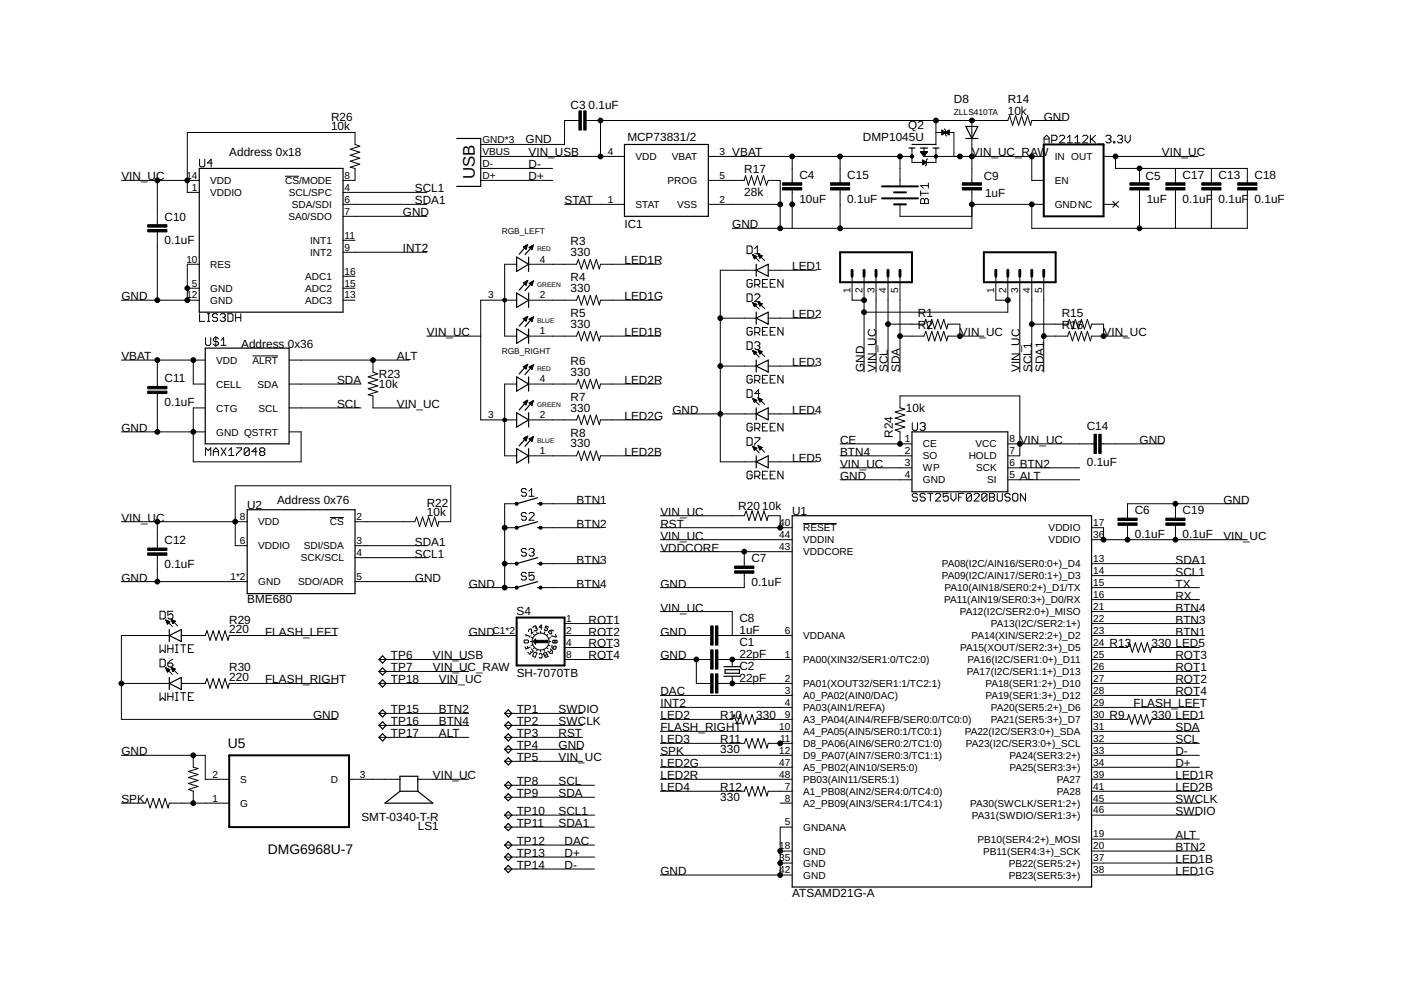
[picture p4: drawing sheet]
<svg xmlns="http://www.w3.org/2000/svg" width="297mm" height="210mm" viewBox="0 0 297 210" stroke-linecap="round" stroke-linejoin="round" font-family="sans-serif">
<g fill="none" stroke="#000" stroke-width=".21">
<path d="M25.7 38.2h16.5M33.4 38.2v9.4M42.3 33.8v1.3l.3 .3h.5l.3-.3v-1.3M45 34.6h-1l.8-.8v1.6M60.4 37.4h3M72.7 38.2h2.6v-2.5l-1-.2 2-.7-2-.6 2-.7-2-.6 2-.6-2-.7 2-.6-1-.4v-2.5h-35.6v12.7h2.5M101.9 33.2h30.5M101.9 38.2h15.3M101.9 35.7h15.3M122.7 25.5h-3v5.1h-17.8M124.3 25.5h89.4l.4-1 .6 2.1 .6-2.1 .7 2.1 .6-2.1 .6 2.1 .7-2.1 .6 2.1 .3-1.1h6.3M127.3 25.5v7.7"/>
<path d="M150.2 33.2h43.2M150.2 38.2h7.6l.3-1 .6 2.1 .6-2.1 .7 2.1 .6-2.1 .6 2.1 .7-2.1 .6 2.1 .4-1.1h2.5v10.2M168 33.2v5.6M178.1 33.2v5.6M190.8 33.2v6.1M193.4 31.4v3h5v-3M195.1 32.2h1.6l-.8 1zM195.2 32.3h1.4M195.3 32.4h1.1M195.4 32.5h1M195.5 32.7h.8M195.6 32.8h.6"/>
<path d="M195.6 33.9l.8 .5-.8 .5zM195.6 34.8h.2M195.6 34.7h.4M195.6 34.6h.6M195.6 34.4h.7M195.6 34.2h.5M195.6 34.1h.3M195.6 34h.1M195.7 32.9h.4M195.8 33h.2M195.9 33.1h.1M195.9 31.4v1.8"/>
<path d="M195.9 33.2h25.4M196.7 33.7l-.3 .2v1l-.2 .3M196.8 38.8v1.1M196.8 39.3h-1.6l.5 .6M198.4 25.5v5.1M198.4 28.1h3.8v5.1M199.7 27.6l1.5 1v-1l-1.5 1zM199.7 28.6h.1M199.7 28.4h.2M199.7 28.3h.4M199.7 28.2h.6M199.7 28h.6"/>
<path d="M199.7 27.8h.4M199.7 27.7h.2M199.7 27.6h.1M200.2 27.3l.3 .3v1l.2 .3M200.6 28.2h.6M200.7 28h.5M200.8 28.3h.4M200.9 27.8h.3M201 28.4h.2M201 27.7h.2M201.2 28.6h.1M201.2 27.6h.1"/>
<path d="M206.1 25.5v13.3M218.8 33.2v5h2.5M221.4 30.3v-1.1l.5-.5 .5 .5v1.1M221.4 29.5h1M223 29.8h.8l.3-.3v-.6l-.3-.2h-.8v1.6M224.6 28.9l.3-.2h.5l.3 .2v.3l-1.1 1.1h1.1M226.3 30.3h1.1M226.3 29.2l.5-.5v1.6M227.9 30.3h1.1M227.9 29.2l.6-.5v1.6M229.6 28.9l.2-.2h.6l.2 .2v.3l-1 1.1h1M231.2 28.7v1.6"/>
<path d="M231.5 29.5l.8 .8M232.3 28.7l-1.1 1.1M232.8 30.6h1.1M234 33.2h20M234.5 28.9l.2-.2h.6l.2 .2v.3l-.2 .3M235 29.5h.3M235.3 29.5l.2 .3v.2l-.2 .3h-.6l-.2-.3M236.1 30h.3v.3h-.3zM236.5 33.2v2.5h28v3.1M236.9 28.9l.3-.2h.5l.3 .2v.3l-.3 .3M237.4 29.5h.3M237.7 29.5l.3 .3v.2l-.3 .3h-.5l-.3-.3"/>
<path d="M238.5 28.7v1.1l.6 .5 .5-.5v-1.1M241.6 35.7v3.1M249.2 35.7v3.1M256.8 35.7v3.1M33.4 49.2v14.4M42.2 56h-2.5v7.6M72.7 43.3h17.8M72.7 40.8h17.8M72.7 50.9h2.6M72.7 58.6h2.6M72.7 53.5h17.8M72.7 45.9h17.8"/>
<path d="M109.5 56h-2.5v15.3h2.5M112.1 56h10.1l.4-1 .7 2 .6-2 .6 2 .7-2 .6 2 .6-2 .7 2 .2-1h12.7M119.7 43.3h12.7M150.2 43.3h15.2M158.4 52.2h.8l.3 .2v1.1l-.3 .3h-.8zM159.5 59.5l-.3-.2h-.6l-.2 .2v1.1l.2 .3h.6l.3-.3v-.5h-.6M159.6 54l1.4 1.4M159.6 54h.1M159.6 54l.9 .4M159.6 54l.4 .9M159.6 54.1h.3M159.7 54.3h.5"/>
<path d="M159.7 54.4h.8M159.8 54.5h.5M159.9 54.6h.3M159.9 54.7h.2M159.9 54.9h.1M160 53.8h1.1M160 52.7l.6-.5v1.6M160.3 57.3h-7.6v40.6h7.6M160.5 54.4l-.5 .5M160.7 53.9l1.4 1.4M160.7 53.9l.9 .4M160.7 53.9l.4 .9"/>
<path d="M160.7 53.9h.1M160.8 54h.3M160.8 54.1h.5M160.9 54.3h.7M160.9 54.4h.6M161 54.5h.4M161 54.6h.2M161.1 54.7h.1M161.6 54.3l-.5 .5M162.7 59.3h-1.1v1.6h1.1M162.9 57.3h10.1M164.4 59.3h-1.1v1.6h1.1"/>
<path d="M166 59.3v1.6l-1.1-1.6v1.6M168 40.3v8.1M178.1 40.3v8.1M180.7 58.6v5h2.5M183.2 58.6v20.3M185.7 58.6v20.3M188.3 58.6v20.3M190.8 43.3v2.6h15.3M190.8 58.6v20.3M195.2 42.4l.3-.3h.2l.3 .3 .3-.3h.3l.2 .3v.8h-1.6zM195.2 40.4v1.1M195.2 41h1.6"/>
<path d="M196 42.4v.8M206.1 40.3v8.1h-50.8M206.1 43.3h15.2M211.1 58.6v5h2.6M213.7 58.6v7.6h-30.5M216.2 58.6v20.3M218.8 58.6v20.3M221.3 58.6v20.3M234 43.3h2.5M235.9 42.7l1.2 1.2M237.1 42.7l-1.2 1.2M241.6 40.3v8.1"/>
<path d="M249.2 40.3v8.1M256.8 40.3v8.1M264.5 40.3v8.1h-45.7v-5.1M25.7 63.6h16.5M25.7 76.3h17.8M33.4 76.3v5.6M39.7 61.1h2.5M41 76.3v5.1h2.5M42.3 66.5v1.6h1.1M43.6 71.6v1.3l.3 .3h.5l.3-.3v-1.3M44 68.1h.5M44 66.5h.5"/>
<path d="M44.2 66.5v1.6M45.8 71.3v2.2M46.1 66.8l-.2-.3h-.6l-.3 .3v.3l.3 .2h.6l.2 .3v.3l-.2 .2h-.6l-.3-.2M46.3 71.9l-.3-.3h-.5l-.3 .3v.2l.3 .3h.5l.3 .3v.2l-.3 .3h-.5l-.3-.3M46.7 66.8l.2-.3h.6l.3 .3v.3l-.3 .2M46.9 73.2h1M46.9 72.1l.5-.5v1.6M47.2 67.3h.3M47.5 67.3l.3 .3v.3l-.3 .2h-.6l-.2-.2M48.3 66.5h.8l.3 .3v1.1l-.3 .2h-.8zM50 67.3h1.1M50 66.5v1.6"/>
<path d="M51.1 66.5v1.6M53.5 75.5h5.4M61.3 76.3h25.4M72.7 63.6h2.6M72.7 61.1h2.6M79.1 76.3v2.6l1 .4-2 .6 2 .6-2 .7 2 .6-2 .6 2 .7-2 .6 1 .2v2.6h7.6M90.5 71.3h11.4M109.5 63.6h-7.6v25.4h7.6M112.1 71.3h10.1l.4-1 .7 2 .6-2 .6 2 .7-2 .6 2 .6-2 .7 2 .2-1h12.7M112.1 63.6h10.1l.4-1 .7 2.1 .6-2.1 .6 2.1 .7-2.1 .6 2.1 .6-2.1 .7 2.1 .2-1.1h12.7M152.7 67.5h7.6M152.7 77.6h7.6"/>
<path d="M158.4 62.3h.8l.3 .3v1.1l-.3 .2h-.8zM158.4 72.5h.8l.3 .2v1.1l-.3 .3h-.8zM159.5 69.7l-.3-.3h-.6l-.2 .3v1.1l.2 .3h.6l.3-.3v-.5h-.6M159.5 79.9l-.3-.3h-.6l-.2 .3v1l.2 .3h.6l.3-.3v-.5h-.6M159.6 64.2l1.4 1.4M159.6 64.2l.9 .3-.5 .5zM159.6 74.3l1.4 1.4M159.6 74.3l.9 .4-.5 .5zM159.6 64.3h.2M159.6 74.4h.2M159.7 74.5h.4M159.7 64.4h.4"/>
<path d="M159.7 64.5h.7M159.7 74.6h.6M159.8 74.8h.6M159.8 64.6h.6M159.8 74.9h.5M159.8 64.7h.5M159.9 64.9h.2M159.9 75h.2M159.9 75.1h.1M159.9 65h.1M160 60.4h.8l.3-.3v-.6l-.3-.2h-.8v1.6M160 70.5h.8l.3-.2v-.6l-.3-.3h-.8v1.7"/>
<path d="M160 62.6l.3-.3h.5l.3 .3v.3l-1.1 1h1.1M160 72.7l.3-.2h.5l.3 .2v.3l-.3 .3M160.6 60.4l.5 .5M160.6 70.5l.5 .6M160.6 73.3h.2M160.7 64l1.4 1.4M160.7 64l.9 .4-.5 .5zM160.7 74.2l1.4 1.4M160.7 74.2l.9 .4-.5 .5zM160.8 64.1h.2M160.8 74.3h.1M160.8 74.4h.4"/>
<path d="M160.8 73.3l.3 .3v.2l-.3 .3h-.5l-.3-.3M160.8 64.3h.5M160.9 64.4h.7M160.9 74.5h.6M160.9 74.6h.6M160.9 64.5h.6M161 64.6h.4M161 74.8h.4M161 74.9h.3M161 64.7h.3M161.1 75h.1M161.1 64.9h.1"/>
<path d="M161.6 60.1h.6M161.6 70.3h.6M162.7 69.4h-1.1v1.7h1.1M162.7 79.6h-1.1v1.6h1.1M162.9 67.5h10.1M162.9 77.6h10.1M163.3 60.1h.5M163.3 70.3h.5M164.4 69.4h-1.1v1.7h1.1M164.4 79.6h-1.1v1.6h1.1M166 69.4v1.7l-1.1-1.7v1.7M166 79.6v1.6l-1.1-1.6v1.6"/>
<path d="M188.3 68.7h7.6l.4-1 .6 2 .6-2 .7 2 .6-2 .7 2 .6-2 .6 2 .3-1h2.5v2.6M190.8 71.3h5.1l.4-1 .6 2 .6-2 .7 2 .6-2 .7 2 .6-2 .6 2 .3-1h7.6M218.8 68.7h7.6l.3-1 .7 2 .6-2 .6 2 .7-2 .6 2 .6-2 .7 2 .2-1h2.6v2.6M221.3 71.3h5.1l.3-1 .7 2 .6-2 .6 2 .7-2 .6 2 .6-2 .7 2 .2-1h7.7M25.7 91.6h17.8M33.4 83.4v8.2M43.5 86.5h-2.5v11.4h22.8v-6.3h-2.5M43.6 96.6v-1.6l.5 .5 .6-.5v1.6M45.2 96.6v-1.1l.6-.5 .5 .5v1.1M45.2 95.8h1.1M46.9 95l1 1.6M47.9 95l-1 1.6"/>
<path d="M48.5 95.5l.5-.5v1.6M48.5 96.6h1.1M50.1 95h1.1v.2l-1.1 1.1v.3M52.9 95.2v1.1l-.3 .3h-.6l-.2-.3M52.9 95.2l-.3-.2h-.6l-.2 .2v1.1M52.9 95.2l-1.1 1.1M54.5 95.8h-1.1l.8-.8v1.6M55.3 95.8h.6M55.3 95.8l-.2 .2v.3l.2 .3h.6l.2-.3v-.3l-.2-.2M55.3 95.8l-.2-.3v-.3l.2-.2h.6l.2 .2v.3l-.2 .3M61.3 81.4h15.2M61.3 86.5h15.2"/>
<path d="M109.5 81.4h-2.5v15.2h2.5M112.1 81.4h10.1l.4-1 .7 2 .6-2 .6 2 .7-2 .6 2 .6-2 .7 2 .2-1h12.7M112.1 96.6h10.1l.4-1 .7 2.1 .6-2.1 .6 2.1 .7-2.1 .6 2.1 .6-2.1 .7 2.1 .2-1.1h12.7M112.1 89h10.1l.4-1 .7 2 .6-2 .6 2 .7-2 .6 2 .6-2 .7 2 .2-1h12.7M142.6 87.8h17.7M158.4 82.6h.8l.3 .3v1.1l-.3 .3h-.8zM158.4 92.8h.8l.3 .3v1l-.3 .3h-.8zM159.5 90l-.3-.3h-.6l-.2 .3v1.1l.2 .3h.6l.3-.3v-.5h-.6M159.6 84.5l1.4 1.4M159.6 84.5l.9 .3M159.6 84.5l.4 .8 .5-.5M159.6 94.6l1.4 1.4"/>
<path d="M159.6 94.6l.9 .4-.5 .5M159.6 94.6l.4 .9M159.6 84.5h.1M159.6 94.7h.1M159.6 94.8h.3M159.7 84.6h.3M159.7 84.8h.6M159.7 94.9h.5M159.7 95h.7M159.8 84.9h.6M159.8 95.1h.5M159.8 85h.5"/>
<path d="M159.9 85.1h.3M159.9 95.2h.3M159.9 95.4h.2M159.9 85.3h.2M160 95.5h.1M160 80.7h.8l.3-.3v-.5l-.3-.3h-.8v1.6M160 90.8h.8l.3-.2v-.6l-.3-.3h-.8v1.7M160 92.8h1.1v.3l-1.1 1v.3M160.6 80.7l.5 .5M160.6 90.8l.5 .6M160.7 84.3l1.4 1.4M160.7 84.3l.9 .4-.5 .5z"/>
<path d="M160.7 94.5l1.4 1.4M160.7 94.5l.9 .4M160.7 94.5l.4 .9M160.7 84.4h.2M160.7 94.5h.1M160.8 94.7h.3M160.8 84.5h.4M160.8 84.6h.6M160.8 94.8h.6M160.9 94.9h.7M160.9 84.8h.7M161 84.9h.4"/>
<path d="M161 95h.5M161 95.1h.4M161 85h.3M161 95.2h.2M161.1 85.1h.1M161.1 83.4h-1.1l.8-.8v1.7M161.1 95.4h.1M161.6 94.9l-.5 .5M161.6 80.4h.6M161.6 90.6h.6M162.7 89.7h-1.1v1.7h1.1M162.7 99.9h-1.1v1.6h1.1"/>
<path d="M162.9 87.8h10.1M162.9 97.9h10.1M163.3 80.4h.5M163.3 90.6h.5M164.4 89.7h-1.1v1.7h1.1M164.4 99.9h-1.1v1.6h1.1M166 89.7v1.7l-1.1-1.7v1.7M166 99.9v1.6l-1.1-1.6v1.6M178.1 96.6h15.3M178.1 94.1h15.3M178.1 99.2h15.3M190.8 94.1v-2.5l-1-.4 2-.6-2-.7 2-.6-2-.7 2-.6-2-.6 2-.7-1-.2v-2.6h25.4v12.7h-2.5"/>
<path d="M193.4 89.6v1.4l.3 .2h.5l.3-.2v-1.4M195.1 89.9l.2-.3h.6l.3 .3v.3l-.3 .2M195.6 90.4h.3M195.9 90.4l.3 .3v.3l-.3 .2h-.6l-.2-.2M213.7 94.1h18.2M213.7 99.2h15.2M233.5 94.1h13.2M25.7 110.6h26.7M33.4 110.6v5.6M33.4 117.7v5.6M70 109.7h2.9M75.3 110.6h12.6l.4-1 .7 2 .6-2 .6 2 .7-2 .6 2 .6-2 .7 2 .2-1h2.6v-7.6h-45.7v12.7h2.5"/>
<path d="M75.3 115.7h15.2M75.3 118.2h15.2M107 119.5h2.5M107 111.9h2.5M109.5 106.8h-2.5v17.8M111.6 103.9l-.3-.3h-.5l-.3 .3v.2l.3 .3h.5l.3 .3v.2l-.3 .3h-.5l-.3-.3M111.6 108.9l-.3-.2h-.5l-.3 .2v.3l.3 .3h.5l.3 .2v.3l-.3 .3h-.5l-.3-.3M111.6 116.5l-.3-.2h-.5l-.3 .2v.3l.3 .3h.5l.3 .3v.2l-.3 .3h-.5l-.3-.3M112.2 105.2h1M112.2 104.1l.5-.5v1.6M112.2 108.9l.2-.2h.6l.2 .2v.3l-1 1.1h1M112.2 116.5l.2-.2h.6l.2 .2v.3l-.2 .3"/>
<path d="M112.7 117.1h.3M113 117.1l.2 .3v.2l-.2 .3h-.6l-.2-.3M114.6 119.5h12.7M114.6 111.9h12.7M114.6 106.8h12.7M140 111.9h28M140 114.4h28M140 117h28M140 109.3h17.8l.4-1 .6 2.1 .6-2.1 .7 2.1 .6-2.1 .7 2.1 .6-2.1 .6 2.1 .3-1.1h2.5v2.6M157.8 117v3M159.5 100.2l-.3-.3h-.6l-.2 .3v1.1l.2 .2h.6l.3-.2v-.6h-.6M160 101h.8l.3-.3v-.5l-.3-.3h-.8v1.6"/>
<path d="M160.6 101l.5 .5M161.6 100.7h.6M163.3 100.7h.5M170.3 111h7.1M178.1 101.7h15.3M194.5 104.9l-.3-.3h-.5l-.3 .3v.2l.3 .3h.5l.3 .3v.3l-.3 .2h-.5l-.3-.2M196.2 104.9l-.3-.3h-.6l-.2 .3v.2l.2 .3h.6l.3 .3v.3l-.3 .2h-.6l-.2-.2M196.7 104.6h1.1M197.3 104.6v1.6M198.3 104.9l.3-.3h.6l.2 .3v.2l-1.1 1.1h1.1M201.1 104.6h-1.1v.8l.5-.3h.3l.3 .3v.6l-.3 .2h-.6l-.2-.2M201.6 104.6v1.1l.6 .5 .5-.5v-1.1"/>
<path d="M203.2 105.4h.6M204.3 104.6h-1.1v1.6M206 104.9l-.3-.3h-.6l-.2 .3v1.1M206 104.9v1.1l-.3 .2h-.6l-.2-.2M206 104.9l-1.1 1.1M206.5 104.9l.3-.3h.5l.3 .3v.2l-1.1 1.1h1.1M209.3 104.9l-.3-.3h-.6l-.2 .3v1.1M209.3 104.9v1.1l-.3 .2h-.6l-.2-.2M209.3 104.9l-1.1 1.1M209.8 104.6h.8l.3 .3v.2l-.3 .3 .3 .3v.3l-.3 .2h-.8zM209.8 105.4h.8M211.4 104.6v1.4l.3 .2h.5l.3-.2v-1.4"/>
<path d="M213.7 101.7h15.2M214.2 104.9l-.3-.3h-.6l-.2 .3v.2l.2 .3h.6l.3 .3v.3l-.3 .2h-.6l-.2-.2M215 104.6h.5l.3 .3v1.1l-.3 .2h-.5l-.3-.2v-1.1zM217.4 104.6v1.6l-1.1-1.6v1.6M231.4 119.5h22.9M231.4 111.9h2.6v2.5M231.4 114.4h33.1M239.1 111.4v3M249.2 106.8v3.1M249.2 111.4v3M264.5 106.8h-25.4v3.1M25.7 123.3h26.7"/>
<path d="M33.9 129.6h.9l.2 .3v1.1l-.2 .2h-.9zM33.9 136.7v1.6l.6-.5 .5 .5v-1.6M33.9 139.8h.9l.2 .2v1.1l-.2 .3h-.9zM35.1 131.4l1.4 1.4M35.1 131.4l.9 .4-.5 .5zM35.2 131.6h.2M35.2 131.7h.5M35.3 131.8h.7M35.3 131.9h.6M35.4 132.1h.4M35.5 132.2h.2M35.5 132.3h.1"/>
<path d="M35.6 136.7v1.6M35.6 137.5h1.1M35.9 134.7h-10.2v17.8h45.8M36.3 131.3l1.4 1.4M36.3 131.3l.9 .4-.5 .5zM36.3 131.3h.1M36.3 131.4h.3M36.4 131.6h.5M36.4 131.7h.7M36.5 131.8h.6M36.5 131.9h.4M36.6 132.1h.2"/>
<path d="M36.6 132.2h.1M36.7 129.6h-1.1v.8l.5-.2h.3l.3 .2v.6l-.3 .2h-.5l-.3-.2M36.7 136.7v1.6M36.7 139.8l-.6 .2-.5 .6M37.2 138.3h.6M37.2 136.7h.6M37.5 136.7v1.6M38.3 136.7h1.1M38.4 134.7h5.1l.4-1 .6 2.1 .7-2.1 .6 2.1 .6-2.1 .7 2.1 .6-2.1 .6 2.1 .3-1.1h22.9M38.8 136.7v1.6M39.9 137.5h.6M41 136.7h-1.1v1.6h1.1"/>
<path d="M75.3 123.3h15.2M80.3 139.8h19.1M99.4 134.7h10.1M99.4 124.6h10.1M111.3 135.7h.6l.2 .5-.2 .1h-.6l-.2-.1zM111.3 137.1l.2 .5 .5-.2M111.5 134.9v-.3l.8 .3M111.6 121.6l-.3-.2h-.5l-.3 .2v.3l.3 .3h.5l.3 .2v.3l-.3 .3h-.5l-.3-.3M111.8 137.1l.2 .3M111.9 138.3l.4 .4 .4-.3M112.1 133.9v-.3l.5-.2 .1 .1-.1 .9 .5-.4M112.4 137.2l-.4 .2"/>
<path d="M112.4 134.8l-.1 .3M112.4 136h.4M112.5 138.2l.2 .2M112.6 135.1l.4 .2M112.7 137.6l.4 .4-.4 .4M112.9 136.7l-.3 .2M113 133.1l.1-.2 .4-.2 .2 .4M113.1 134.5l.2 .2M113.2 121.4h-1v.8l.5-.3h.3l.2 .3v.5l-.2 .3h-.6l-.2-.3M113.3 138.3l.6 .2-.4 .9-.6-.4zM113.3 137.3l-.2 .3M113.7 133.1l.2 .3v.2l-.5 .2-.1-.1"/>
<path d="M113.7 133.1l-.2 .1M113.8 134l.1 .4M113.9 137.7l-.1 .3M114.3 138.7l.2-.1h.3l.1 .1v.7l-.1 .1-.5-.1M114.6 133.8v.4M114.6 137.8v.4M114.6 124.6h12.7M114.9 133h-.6l.5-.5v1M115.3 137.7l.2 .4M115.5 134l-.1 .4M115.9 137.3l.3 .3M116 138.7l-.2-.4-.5 .2v.4l.2 .1"/>
<path d="M116 138.7l.2 .5-.6 .1-.1-.3M116 138.7l-.5 .3M116.1 134.5l-.2 .2M116.1 138l.4 .3M116.3 136.8l.3 .1M116.3 133l-.5-.3-.2 .4 .4 .1 .1 .2-.3 .3-.4-.3M116.4 133.9l.1-.2 .5 .3v.3l-.4 .1-.2-.3zM116.4 136h.4M116.5 133.7l.5-.1 .4 .2M116.6 137.5l.4 .3M116.7 135.2l-.4 .2M117 137.8l.2 .2-.1 .5-.5 .1-.1-.3"/>
<path d="M117 137.8l-.5 .5M117.1 136.8l-.1 .4 .2 .3M117.4 137.1h.5l-.1 .5-.6-.1zM117.6 135.9l-.1-.2-.3 .2 .1 .4 .3-.1M117.6 135.9l.2-.2 .3 .2v.3l-.2 .1-.3-.1M117.6 135.9v.3M117.7 134.5l.3 .5-1.1-.1M119.7 139.8h10.2M119.7 137.3h10.2M119.7 134.7h10.2M119.7 132.2h10.2M140 139.8h10.7"/>
<path d="M140 134.7h10.7M140 129.7h15.3v5M147.6 139.8v5.1h3.1M152.2 139.8h15.8M152.2 134.7h15.8M155.3 139.8v1.6M157.8 121.5v3.1h-17.8M231.4 139.8h22.9M231.4 137.3h7.7l.3-1 .7 2 .6-2 .6 2 .7-2 .6 2 .6-2 .7 2 .2-1h10.2M231.4 134.7h22.9M231.4 132.2h22.9M231.4 124.6h22.9"/>
<path d="M231.4 122h22.9M231.4 127.1h22.9M231.4 129.7h22.9M25.7 144.9h10.2M33.9 146.9v1.6l.6-.5 .5 .5v-1.6M35.1 141.6l1.4 1.4M35.1 141.6l.9 .4-.5 .5zM35.2 141.7h.2M35.2 141.8h.4M35.3 141.9h.6M35.3 142.1h.6M35.4 142.2h.4"/>
<path d="M35.4 142.3h.3M35.5 142.4h.1M35.6 140.6h.8l.3 .3v.2l-.3 .3h-.5l-.3-.3zM35.6 146.9v1.6M35.6 147.7h1.1M36.3 141.5l1.4 1.4M36.3 141.5l.9 .4-.5 .5zM36.3 141.6h.2M36.4 141.7h.4M36.4 141.8h.7M36.5 141.9h.6M36.5 142.1h.5"/>
<path d="M36.6 142.2h.2M36.6 142.3h.1M36.7 146.9v1.6M37.2 148.5h.6M37.2 146.9h.6M37.5 146.9v1.6M38.3 146.9h1.1M38.4 144.9h5.1l.4-1 .6 2 .7-2 .6 2 .6-2 .7 2 .6-2 .6 2 .3-1h22.9M38.8 146.9v1.6M39.9 147.7h.6M41 146.9h-1.1v1.6h1.1M80.3 144.9h16.5"/>
<path d="M80.3 142.4h19.1M80.3 151.3h19.1M80.3 153.8h19.1M80.3 156.3h19.1M107 151.3h16.5M107 153.8h16.5M107 156.3h16.5M107 158.9h16.5M140 147.4h28M140 150h28M140 157.6h17.8l.4-1 .6 2 .6-2 .7 2 .6-2 .7 2 .6-2 .6 2 .3-1h5.1M140 152.5h15.3l.3-1 .7 2 .6-2 .6 2 .7-2 .6 2 .6-2 .7 2 .2-1h7.7"/>
<path d="M140 155.1h28M152.2 144.9h15.8M155.3 143.4v1.5M231.4 144.9h22.9M231.4 147.4h22.9M231.4 150h22.9M231.4 157.6h22.9M231.4 152.5h7.7l.2-1 .6 2 .7-2 .6 2 .7-2 .6 2 .6-2 .7 2 .3-1h10.2M231.4 155.1h22.9M231.4 142.4h22.9M25.7 170.3h5.1l.4-1 .6 2 .7-2 .6 2 .6-2 .7 2 .6-2 .6 2 .3-1h12.7M25.7 160.1h17.8v5.1h5.1"/>
<path d="M41 160.1v2.6l1 .2-2 .7 2 .6-2 .6 2 .7-2 .6 2 .7-2 .6 1 .4v2.5M74 165.2h10.8M88.6 165.2h10.8M107 175.4h19M107 172.8h19M107 161.4h16.5M107 166.5h19M107 169h19M107 179.2h19M140 167.8h17.8l.4-1 .6 2 .6-2 .7 2 .6-2 .7 2 .6-2 .6 2 .3-1h5.1M140 160.1h28M140 162.7h28"/>
<path d="M140 165.2h28M165.4 170.3h2.6M168 175.4h-2.6v10.1M231.4 167.8h22.9M231.4 170.3h22.9M231.4 160.1h22.9M231.4 177.9h22.9M231.4 162.7h22.9M231.4 165.2h22.9M231.4 172.8h22.9M107 181.7h19M107 184.3h19"/>
<path d="M140 185.5h28M165.4 180.4h2.6M165.4 183h2.6M231.4 180.4h22.9M231.4 183h22.9M231.4 185.5h22.9"/>
<circle cx="114.6" cy="136" r="1.8"/>
</g>
<g fill="none" stroke="#000" stroke-width=".25">
<path d="M42.2 35.7h30.5v30.5h-30.5zM96.8 29.4h5.1v10.1h-5.1M132.4 30.6h17.8v15.3h-17.8zM192.7 31.4h1.3M193.4 30.6h5M195.1 31.4h1.6M197.8 31.4h1.3M204.8 26.8h2.5l-1.2 2.6zM204.8 29.4h2.5M109.5 54.5l2.6 1.5-2.6 1.6zM111.4 52.3l-.3 .1M111.4 59.9l-.3 .1"/>
<path d="M111.4 52.1h.1v.7M111.4 59.7h.1v.8M111.9 51.9l-1.8 2M111.9 51.9l-.9 .4 .5 .5M111.9 51.9l-.4 .9M111.9 59.5l-1.8 2M111.9 59.5l-.9 .5 .5 .5M111.9 59.5l-.4 1M112.1 54.5v3.1M112.6 52.4l-.2 .1M112.6 60l-.2 .1M112.7 52.2h.1v.7"/>
<path d="M112.7 59.8h.1v.7M113.1 52l-1.8 2M113.1 52l-.9 .5 .6 .4M113.1 52l-.3 .9M113.1 59.6l-1.8 2M113.1 59.6l-.9 .5 .6 .4M113.1 59.6l-.3 .9M160.3 57.3l2.6-1.3v2.6zM160.3 56v2.6M43.5 73.8h17.8v20.3h-17.8zM109.5 62.1l2.6 1.5-2.6 1.6zM109.5 69.7l2.6 1.6-2.6 1.5z"/>
<path d="M109.5 79.9l2.6 1.5-2.6 1.5zM111.4 67.5l-.3 .1M111.4 77.7l-.3 .1M111.4 67.3h.1v.8M111.4 77.5h.1v.7M111.9 67.1l-1.8 2M111.9 67.1l-.9 .5 .5 .5M111.9 67.1l-.4 1M111.9 77.3l-1.8 2M111.9 77.3l-.9 .4 .5 .5M111.9 77.3l-.4 .9M112.1 62.1v3.1"/>
<path d="M112.1 69.7v3.1M112.1 79.9v3M112.6 67.6l-.2 .2M112.6 77.8l-.2 .1M112.7 67.4h.1v.8M112.7 77.6h.1v.7M113.1 67.2l-1.8 2M113.1 67.2l-.9 .5 .6 .5M113.1 67.2l-.3 1M113.1 77.4l-1.8 2M113.1 77.4l-.9 .4 .6 .5M113.1 77.4l-.3 .9"/>
<path d="M160.3 66.2v2.5M160.3 76.3v2.6M160.3 67.5l2.6-1.3v2.5zM160.3 77.6l2.6-1.3v2.6zM109.5 87.5l2.6 1.5-2.6 1.6zM109.5 95.1l2.6 1.5-2.6 1.6zM111.4 85.3l-.3 .1M111.4 92.9l-.3 .1M111.4 85.1h.1v.7M111.4 92.7h.1v.8M111.9 84.9l-1.8 2M111.9 84.9l-.9 .4 .5 .5"/>
<path d="M111.9 84.9l-.4 .9M111.9 92.5l-1.8 2M111.9 92.5l-.9 .5 .5 .5M111.9 92.5l-.4 1M112.1 87.5v3.1M112.1 95.1v3.1M112.6 85.4l-.2 .1M112.6 93l-.2 .2M112.7 85.2h.1v.7M112.7 92.8h.1v.8M113.1 85l-1.8 2M113.1 85l-.9 .4 .6 .5"/>
<path d="M113.1 85l-.3 .9M113.1 92.6l-1.8 2M113.1 92.6l-.9 .5 .6 .5M113.1 92.6l-.3 1M160.3 86.5v2.5M160.3 96.6v2.6M160.3 87.8l2.6-1.3v2.5zM160.3 97.9l2.6-1.3v2.6zM193.4 91.6h20.3v12.7h-20.3zM52.4 108.1h22.9v17.8h-22.9zM114 106.8h.6M114 105.5l-4.5 1.3"/>
<path d="M114 111.9h.6M114 110.6l-4.5 1.3M114 119.5h.6M114 118.2l-4.5 1.3M168 109.3h63.4v78.8h-63.4zM35.9 134.7l2.5-1.2v2.5zM35.9 133.5v2.5M81.1 139.1l.8 .7-.8 .8-.8-.8zM113.2 136h.1M113.4 135.8v.5M113.5 135.5v1l-.5-.5zM114 124.6h.6"/>
<path d="M114 123.3l-4.5 1.3M35.9 143.6v2.6M35.9 144.9l2.5-1.3v2.6zM81.1 141.6l.8 .8-.8 .7-.8-.7zM81.1 150.5l.8 .8-.8 .7-.8-.7zM81.1 153l.8 .8-.8 .8-.8-.8zM81.1 155.6l.8 .7-.8 .8-.8-.8zM81.1 144.1l.8 .8-.8 .8-.8-.8zM107.8 150.5l.7 .8-.7 .7-.8-.7zM107.8 153l.7 .8-.7 .8-.8-.8zM107.8 155.6l.7 .7-.7 .8-.8-.8zM107.8 158.1l.7 .8-.7 .7-.8-.7z"/>
<path d="M153.5 141.4h3.5M153.5 143.4h3.5M153.7 142h3.1v.7h-3.1zM84.8 167.8v-3.2h3.8v3.2M84.8 167.8h3.8M84.8 167.8l-3.2 2.5h10.2l-3.2-2.5M107.8 160.7l.7 .7-.7 .8-.8-.8zM107.8 165.7l.7 .8-.7 .8-.8-.8zM107.8 168.3l.7 .7-.7 .8-.8-.8zM107.8 172.1l.7 .7-.7 .8-.8-.8zM107.8 174.6l.7 .8-.7 .7-.8-.7zM107.8 178.4l.7 .8-.7 .7-.8-.7z"/>
<path d="M107.8 181l.7 .7-.7 .8-.8-.8zM107.8 183.5l.7 .8-.7 .7-.8-.7z"/>
</g>
<path d="M187 39.5h7.6M221.3 30.6h12.7v15.3h-12.7zM178.1 53.5h15.3v6.3h-15.3zM187 42.1h7.6M189.5 40.8h2.6M189.5 43.3h2.6M208.6 53.5h15.2v6.3h-15.2zM109.5 130.9h10.2v10.2h-10.2zM48.6 160.1h25.4v15.3h-25.4z" fill="none" stroke="#000" stroke-width=".42"/>
<g fill="#000" stroke="#000" stroke-width=".21">
<path d="M122.7 23.5h.6v4.1h-.6zM123.8 23.5h.5v4.1h-.5zM165.9 39.8h4.1v.5h-4.1zM165.9 38.8h4.1v.5h-4.1zM176.1 39.8h4v.5h-4zM176.1 38.8h4v.5h-4zM204 39.8h4.1v.5h-4.1zM204 38.8h4.1v.5h-4.1zM239.6 39.8h4v.5h-4zM239.6 38.8h4v.5h-4zM247.2 39.8h4v.5h-4zM247.2 38.8h4v.5h-4z"/>
<path d="M254.8 39.8h4.1v.5h-4.1zM254.8 38.8h4.1v.5h-4.1zM262.4 39.8h4.1v.5h-4.1zM262.4 38.8h4.1v.5h-4.1zM31.3 48.7h4.1v.5h-4.1zM31.3 47.6h4.1v.6h-4.1zM31.3 82.9h4.1v.5h-4.1zM31.3 81.9h4.1v.5h-4.1zM231.9 92.1h.6v4h-.6zM233 92.1h.5v4h-.5zM31.3 117.2h4.1v.5h-4.1zM31.3 116.2h4.1v.5h-4.1z"/>
<path d="M237 110.9h4.1v.5h-4.1zM237 109.9h4.1v.5h-4.1zM247.2 110.9h4v.5h-4zM247.2 109.9h4v.5h-4zM113.6 135.8h2.5v.5h-2.5zM150.7 132.7h.5v4.1h-.5zM150.7 137.8h.5v4.1h-.5zM151.7 132.7h.5v4.1h-.5zM151.7 137.8h.5v4.1h-.5zM155.8 121h4v.5h-4zM155.8 120h4v.5h-4zM150.7 142.9h.5v4h-.5z"/>
<path d="M151.7 142.9h.5v4h-.5z"/>
</g>
<g fill="#000" stroke="#000" stroke-width=".21">
<circle cx="33.4" cy="38.2" r=".51"/>
<circle cx="39.7" cy="38.2" r=".51"/>
<circle cx="127.3" cy="33.2" r=".51"/>
<circle cx="127.3" cy="25.5" r=".51"/>
<circle cx="168" cy="33.2" r=".51"/>
<circle cx="178.1" cy="33.2" r=".51"/>
<circle cx="190.8" cy="33.2" r=".51"/>
<circle cx="193.4" cy="33.2" r=".36"/>
<circle cx="198.4" cy="25.5" r=".51"/>
<circle cx="198.4" cy="33.2" r=".36"/>
<circle cx="203.5" cy="33.2" r=".51"/>
<circle cx="206.1" cy="25.5" r=".51"/>
<circle cx="206.1" cy="33.2" r=".51"/>
<circle cx="218.8" cy="33.2" r=".51"/>
<circle cx="236.5" cy="33.2" r=".51"/>
<circle cx="241.6" cy="35.7" r=".51"/>
<circle cx="165.4" cy="43.3" r=".51"/>
<circle cx="165.4" cy="48.4" r=".51"/>
<circle cx="168" cy="43.3" r=".51"/>
<circle cx="178.1" cy="48.4" r=".51"/>
<circle cx="206.1" cy="43.3" r=".51"/>
<circle cx="218.8" cy="43.3" r=".51"/>
<circle cx="241.6" cy="48.4" r=".51"/>
<circle cx="33.4" cy="76.3" r=".51"/>
<circle cx="33.4" cy="63.6" r=".51"/>
<circle cx="39.7" cy="63.6" r=".51"/>
<circle cx="39.7" cy="61.1" r=".51"/>
<circle cx="41" cy="76.3" r=".51"/>
<circle cx="79.1" cy="76.3" r=".51"/>
<circle cx="107" cy="63.6" r=".4"/>
<circle cx="152.7" cy="67.5" r=".51"/>
<circle cx="152.7" cy="77.6" r=".51"/>
<circle cx="183.2" cy="66.2" r=".51"/>
<circle cx="183.2" cy="63.6" r=".51"/>
<circle cx="188.3" cy="68.7" r=".51"/>
<circle cx="190.8" cy="71.3" r=".51"/>
<circle cx="203.5" cy="71.3" r=".51"/>
<circle cx="213.7" cy="63.6" r=".51"/>
<circle cx="218.8" cy="68.7" r=".51"/>
<circle cx="221.3" cy="71.3" r=".51"/>
<circle cx="234" cy="71.3" r=".51"/>
<circle cx="33.4" cy="91.6" r=".51"/>
<circle cx="41" cy="91.6" r=".51"/>
<circle cx="107" cy="89" r=".41"/>
<circle cx="152.7" cy="87.8" r=".51"/>
<circle cx="190.8" cy="94.1" r=".51"/>
<circle cx="216.2" cy="94.1" r=".51"/>
<circle cx="33.4" cy="110.6" r=".51"/>
<circle cx="49.9" cy="110.6" r=".51"/>
<circle cx="107" cy="111.9" r=".51"/>
<circle cx="107" cy="119.5" r=".51"/>
<circle cx="109.5" cy="106.8" r=".32"/>
<circle cx="109.5" cy="111.9" r=".32"/>
<circle cx="109.5" cy="119.5" r=".33"/>
<circle cx="114.6" cy="106.8" r=".32"/>
<circle cx="114.6" cy="111.9" r=".32"/>
<circle cx="114.6" cy="119.5" r=".33"/>
<circle cx="157.8" cy="117" r=".51"/>
<circle cx="165.4" cy="111.9" r=".51"/>
<circle cx="234" cy="114.4" r=".51"/>
<circle cx="239.1" cy="114.4" r=".51"/>
<circle cx="249.2" cy="114.4" r=".51"/>
<circle cx="249.2" cy="106.8" r=".51"/>
<circle cx="33.4" cy="123.3" r=".51"/>
<circle cx="107" cy="124.6" r=".51"/>
<circle cx="109.5" cy="124.6" r=".33"/>
<circle cx="114.6" cy="124.6" r=".33"/>
<circle cx="147.6" cy="139.8" r=".51"/>
<circle cx="155.3" cy="139.8" r=".51"/>
<circle cx="25.7" cy="144.9" r=".51"/>
<circle cx="155.3" cy="144.9" r=".51"/>
<circle cx="165.4" cy="157.6" r=".51"/>
<circle cx="41" cy="170.3" r=".51"/>
<circle cx="41" cy="160.1" r=".51"/>
<circle cx="165.4" cy="180.4" r=".51"/>
<circle cx="165.4" cy="183" r=".51"/>
<circle cx="165.4" cy="185.5" r=".51"/>
</g>
<path d="M180.7 57.3v1.3M183.2 57.3v1.3M185.7 57.3v1.3M188.3 57.3v1.3M190.8 57.3v1.3M211.1 57.3v1.3M213.7 57.3v1.3M216.2 57.3v1.3M218.8 57.3v1.3M221.3 57.3v1.3" fill="none" stroke="#000" stroke-width=".61"/>
<text font-size="3.6" x="100.7" y="38" transform="rotate(-90 100.7 38)">USB</text>
<g font-size="2.9">
<text x="48.3" y="158.6">U5</text>
<text x="56.8" y="181">DMG6968U-7</text>
</g>
<g font-size="2.5">
<text x="121" y="23">C3</text>
<text x="124.8" y="23">0.1uF</text>
<text x="202.2" y="21.7">D8</text>
<text x="213.7" y="21.7">R14</text>
<text x="70.2" y="27.6">10k</text>
<text x="70.2" y="25.6">R26</text>
<text x="133" y="29.9">MCP73831/2</text>
<text x="183" y="29.9">DMP1045U</text>
<text x="192.5" y="27.3">Q2</text>
<text x="213.7" y="24.3">10k</text>
<text x="221.3" y="25.6">GND</text>
<text x="48.6" y="33.2">Address 0x18</text>
<text x="111.4" y="30.3">GND</text>
<text x="112.1" y="35.7">D-</text>
<text x="112.1" y="33.2">VIN_USB</text>
<text x="155.3" y="33.2">VBAT</text>
<text x="206" y="33.2">VIN_UC_RAW</text>
<text x="246.4" y="33.2">VIN_UC</text>
<text x="25.7" y="38.2">VIN_UC</text>
<text x="88" y="40.8">SCL1</text>
<text x="112.1" y="38.2">D+</text>
<text x="157.8" y="41.5">28k</text>
<text x="157.8" y="36.7">R17</text>
<text x="169.5" y="37.9">C4</text>
<text x="179.6" y="37.9">C15</text>
<text x="208.6" y="38.2">C9</text>
<text x="208.8" y="41.7">1uF</text>
<text x="242.9" y="38.2">C5</text>
<text x="250.7" y="37.9">C17</text>
<text x="258.4" y="37.9">C13</text>
<text x="266" y="37.9">C18</text>
<text x="34.9" y="46.8">C10</text>
<text x="85.4" y="45.9">GND</text>
<text x="88" y="43.3">SDA1</text>
<text x="119.7" y="43.3">STAT</text>
<text x="169.5" y="42.9">10uF</text>
<text x="179.6" y="42.9">0.1uF</text>
<text x="243.1" y="42.9">1uF</text>
<text x="250.7" y="42.9">0.1uF</text>
<text x="258.4" y="42.9">0.1uF</text>
<text x="266" y="42.9">0.1uF</text>
<text x="34.9" y="51.8">0.1uF</text>
<text x="85.4" y="53.5">INT2</text>
<text x="121" y="52">R3</text>
<text x="132.4" y="48.4">IC1</text>
<text x="155.3" y="48.4">GND</text>
<text x="121" y="54.2">330</text>
<text x="121" y="59.6">R4</text>
<text x="132.4" y="56">LED1R</text>
<text x="168" y="57.3">LED1</text>
<text x="25.7" y="63.6">GND</text>
<text x="121" y="61.9">330</text>
<text x="132.4" y="63.6">LED1G</text>
<text x="90.5" y="71.3">VIN_UC</text>
<text x="121" y="69.5">330</text>
<text x="121" y="67.2">R5</text>
<text x="132.4" y="71.3">LED1B</text>
<text x="168" y="67.5">LED2</text>
<text x="194.6" y="67.2">R1</text>
<text x="194.6" y="69.8">R2</text>
<text x="203.5" y="71.3">VIN_UC</text>
<text x="225.1" y="67.2">R15</text>
<text x="225.1" y="69.8">R16</text>
<text x="234" y="71.3">VIN_UC</text>
<text x="25.7" y="76.3">VBAT</text>
<text x="51.1" y="73.8">Address 0x36</text>
<text x="84.1" y="76.3">ALT</text>
<text x="121" y="77.4">R6</text>
<text x="168" y="77.6">LED3</text>
<text x="34.9" y="81">C11</text>
<text x="71.5" y="81.4">SDA</text>
<text x="80.3" y="82.2">10k</text>
<text x="80.3" y="80.1">R23</text>
<text x="121" y="79.6">330</text>
<text x="132.4" y="81.4">LED2R</text>
<text x="183.2" y="78.9" transform="rotate(-90 183.2 78.9)">GND</text>
<text x="185.7" y="78.9" transform="rotate(-90 185.7 78.9)">VIN_UC</text>
<text x="188.3" y="78.9" transform="rotate(-90 188.3 78.9)">SCL</text>
<text x="190.8" y="78.9" transform="rotate(-90 190.8 78.9)">SDA</text>
<text x="216.2" y="78.9" transform="rotate(-90 216.2 78.9)">VIN_UC</text>
<text x="218.7" y="78.9" transform="rotate(-90 218.7 78.9)">SCL1</text>
<text x="221.3" y="78.9" transform="rotate(-90 221.3 78.9)">SDA1</text>
<text x="34.9" y="86.1">0.1uF</text>
<text x="71.5" y="86.5">SCL</text>
<text x="84.1" y="86.5">VIN_UC</text>
<text x="121" y="87.3">330</text>
<text x="121" y="85">R7</text>
<text x="132.4" y="89">LED2G</text>
<text x="142.6" y="87.8">GND</text>
<text x="168" y="87.8">LED4</text>
<text x="192.1" y="87.3">10k</text>
<text x="25.7" y="91.6">GND</text>
<text x="121" y="94.9">330</text>
<text x="121" y="92.6">R8</text>
<text x="178.1" y="94.1">CE</text>
<text x="189.3" y="92.8" transform="rotate(-90 189.3 92.8)">R24</text>
<text x="216.2" y="94.1">VIN_UC</text>
<text x="230.4" y="91.2">C14</text>
<text x="241.6" y="94.1">GND</text>
<text x="132.4" y="96.7">LED2B</text>
<text x="168" y="97.9">LED5</text>
<text x="178.1" y="101.7">GND</text>
<text x="178.1" y="96.7">BTN4</text>
<text x="178.1" y="99.2">VIN_UC</text>
<text x="216.2" y="99.2">BTN2</text>
<text x="216.2" y="101.7">ALT</text>
<text x="230.4" y="98.8">0.1uF</text>
<text x="52.4" y="107.8">U2</text>
<text x="58.8" y="106.8">Address 0x76</text>
<text x="90.5" y="107.4">R22</text>
<text x="122.2" y="106.8">BTN1</text>
<text x="259.4" y="106.8">GND</text>
<text x="25.7" y="110.6">VIN_UC</text>
<text x="90.5" y="109.5">10k</text>
<text x="122.2" y="111.9">BTN2</text>
<text x="140" y="111.9">RST</text>
<text x="140" y="109.4">VIN_UC</text>
<text x="156.5" y="108.1">R20</text>
<text x="161.6" y="108.1">10k</text>
<text x="168" y="109.1">U1</text>
<text x="240.6" y="109">C6</text>
<text x="250.7" y="109">C19</text>
<text x="34.9" y="115.3">C12</text>
<text x="88" y="115.7">SDA1</text>
<text x="88" y="118.2">SCL1</text>
<text x="122.2" y="119.5">BTN3</text>
<text x="140" y="117">VDDCORE</text>
<text x="140" y="114.4">VIN_UC</text>
<text x="159.3" y="119.1">C7</text>
<text x="240.6" y="114">0.1uF</text>
<text x="249.2" y="119.5">SDA1</text>
<text x="250.7" y="114">0.1uF</text>
<text x="259.4" y="114.4">VIN_UC</text>
<text x="25.7" y="123.3">GND</text>
<text x="34.9" y="120.4">0.1uF</text>
<text x="88" y="123.3">GND</text>
<text x="99.4" y="124.6">GND</text>
<text x="122.2" y="124.6">BTN4</text>
<text x="140" y="124.6">GND</text>
<text x="159.3" y="124.2">0.1uF</text>
<text x="249.2" y="122">SCL1</text>
<text x="249.2" y="124.6">TX</text>
<text x="52.4" y="127.9">BME680</text>
<text x="109.5" y="130.3">S4</text>
<text x="140" y="129.7">VIN_UC</text>
<text x="156.8" y="131.8">C8</text>
<text x="249.2" y="129.7">BTN4</text>
<text x="249.2" y="127.1">RX</text>
<text x="48.6" y="134.2">220</text>
<text x="48.6" y="132.2">R29</text>
<text x="56.2" y="134.7">FLASH_LEFT</text>
<text x="99.4" y="134.7">GND</text>
<text x="124.8" y="132.2">ROT1</text>
<text x="124.8" y="134.7">ROT2</text>
<text x="124.8" y="137.3">ROT3</text>
<text x="140" y="134.7">GND</text>
<text x="156.8" y="134.4">1uF</text>
<text x="156.8" y="136.9">C1</text>
<text x="235.3" y="137.3">R13</text>
<text x="244.1" y="137.3">330 LED5</text>
<text x="249.2" y="134.7">BTN1</text>
<text x="249.2" y="132.2">BTN3</text>
<text x="48.6" y="142.4">R30</text>
<text x="82.9" y="139.8">TP6</text>
<text x="82.9" y="142.4">TP7</text>
<text x="91.8" y="139.8">VIN_USB</text>
<text x="91.8" y="142.4">VIN_UC_RAW</text>
<text x="109.5" y="143.6">SH-7070TB</text>
<text x="124.8" y="139.8">ROT4</text>
<text x="140" y="139.8">GND</text>
<text x="156.8" y="139.4">22pF</text>
<text x="156.8" y="142">C2</text>
<text x="249.2" y="142.4">ROT1</text>
<text x="249.2" y="139.8">ROT3</text>
<text x="48.6" y="144.4">220</text>
<text x="56.2" y="144.9">FLASH_RIGHT</text>
<text x="82.9" y="144.9">TP18</text>
<text x="93" y="144.9">VIN_UC</text>
<text x="140" y="147.4">DAC</text>
<text x="140" y="150">INT2</text>
<text x="156.8" y="144.5">22pF</text>
<text x="240.3" y="150">FLASH_LEFT</text>
<text x="249.2" y="144.9">ROT2</text>
<text x="249.2" y="147.4">ROT4</text>
<text x="66.4" y="152.5">GND</text>
<text x="82.9" y="151.3">TP15</text>
<text x="82.9" y="153.8">TP16</text>
<text x="93" y="151.3">BTN2</text>
<text x="93" y="153.8">BTN4</text>
<text x="109.5" y="151.3">TP1</text>
<text x="109.5" y="153.8">TP2</text>
<text x="118.4" y="153.8">SWCLK</text>
<text x="118.4" y="151.3">SWDIO</text>
<text x="140" y="152.5">LED2</text>
<text x="140" y="155.1">FLASH_RIGHT</text>
<text x="152.7" y="152.5">R10</text>
<text x="160.3" y="152.5">330</text>
<text x="235.3" y="152.5">R9</text>
<text x="244.1" y="152.5">330 LED1</text>
<text x="249.2" y="155.1">SDA</text>
<text x="25.7" y="160.1">GND</text>
<text x="82.9" y="156.3">TP17</text>
<text x="93" y="156.3">ALT</text>
<text x="109.5" y="156.3">TP3</text>
<text x="109.5" y="158.9">TP4</text>
<text x="109.5" y="161.4">TP5</text>
<text x="118.4" y="158.9">GND</text>
<text x="118.4" y="156.3">RST</text>
<text x="118.4" y="161.4">VIN_UC</text>
<text x="140" y="157.6">LED3</text>
<text x="140" y="160.1">SPK</text>
<text x="152.7" y="159.6">330</text>
<text x="152.7" y="157.6">R11</text>
<text x="249.2" y="160.1">D-</text>
<text x="249.2" y="157.6">SCL</text>
<text x="91.8" y="165.2">VIN_UC</text>
<text x="109.5" y="166.5">TP8</text>
<text x="118.4" y="166.5">SCL</text>
<text x="140" y="167.8">LED4</text>
<text x="140" y="162.7">LED2G</text>
<text x="140" y="165.2">LED2R</text>
<text x="152.7" y="167.8">R12</text>
<text x="249.2" y="162.7">D+</text>
<text x="249.2" y="165.2">LED1R</text>
<text x="249.2" y="167.8">LED2B</text>
<text x="25.7" y="170.3">SPK</text>
<text x="76.6" y="174">SMT-0340-T-R</text>
<text x="109.5" y="169">TP9</text>
<text x="109.5" y="172.8">TP10</text>
<text x="118.4" y="169">SDA</text>
<text x="118.4" y="172.8">SCL1</text>
<text x="152.7" y="169.8">330</text>
<text x="249.2" y="170.3">SWCLK</text>
<text x="249.2" y="172.8">SWDIO</text>
<text x="88.6" y="175.9">LS1</text>
<text x="109.5" y="175.4">TP11</text>
<text x="109.5" y="179.2">TP12</text>
<text x="118.4" y="175.4">SDA1</text>
<text x="119.7" y="179.2">DAC</text>
<text x="249.2" y="177.9">ALT</text>
<text x="109.5" y="181.7">TP13</text>
<text x="109.5" y="184.3">TP14</text>
<text x="119.7" y="184.3">D-</text>
<text x="119.7" y="181.7">D+</text>
<text x="140" y="185.5">GND</text>
<text x="249.2" y="180.5">BTN2</text>
<text x="249.2" y="183">LED1B</text>
<text x="249.2" y="185.5">LED1G</text>
<text x="168" y="190.1">ATSAMD21G-A</text>
</g>
<g font-size="2.1">
<text x="102.3" y="35.4">D-</text>
<text x="102.3" y="32.8">VBUS</text>
<text x="102.3" y="30.3">GND*3</text>
<text x="128.9" y="32.8">4</text>
<text x="134.7" y="33.9">VDD</text>
<text x="142.4" y="33.9">VBAT</text>
<text x="152.5" y="32.8">3</text>
<text x="223.6" y="33.9">IN OUT</text>
<text x="39.5" y="37.9">14</text>
<text x="40.7" y="40.4">1</text>
<text x="44.6" y="39">VDD</text>
<text x="44.6" y="41.5">VDDIO</text>
<text x="60.4" y="39">CS/MODE</text>
<text x="61.3" y="41.5">SCL/SPC</text>
<text x="73.1" y="40.4">4</text>
<text x="73.1" y="37.9">8</text>
<text x="102.3" y="37.9">D+</text>
<text x="141.5" y="39">PROG</text>
<text x="152.5" y="37.9">5</text>
<text x="223.6" y="39">EN</text>
<text x="61.1" y="46.6">SA0/SDO</text>
<text x="61.9" y="44.1">SDA/SDI</text>
<text x="73.1" y="45.5">7</text>
<text x="73.1" y="43">6</text>
<text x="128.9" y="43">1</text>
<text x="134.7" y="44.1">STAT</text>
<text x="143.6" y="44.1">VSS</text>
<text x="152.5" y="43">2</text>
<text x="223.6" y="44.1">GNDNC</text>
<text x="65.7" y="51.7">INT1</text>
<text x="73.1" y="50.6">11</text>
<text x="73.1" y="53.1">9</text>
<text x="39.5" y="55.7">10</text>
<text x="44.6" y="56.8">RES</text>
<text x="64.7" y="59.3">ADC1</text>
<text x="65.7" y="54.2">INT2</text>
<text x="73.1" y="58.2">16</text>
<text x="114.4" y="55.7">4</text>
<text x="39.5" y="63.3">12</text>
<text x="40.7" y="60.7">5</text>
<text x="44.6" y="61.9">GND</text>
<text x="44.6" y="64.4">GND</text>
<text x="64.7" y="61.9">ADC2</text>
<text x="64.7" y="64.4">ADC3</text>
<text x="73.1" y="60.7">15</text>
<text x="73.1" y="63.3">13</text>
<text x="103.5" y="63.3">3</text>
<text x="114.4" y="63.3">2</text>
<text x="180.3" y="62.1" transform="rotate(-90 180.3 62.1)">1</text>
<text x="182.8" y="62.1" transform="rotate(-90 182.8 62.1)">2</text>
<text x="185.4" y="62.1" transform="rotate(-90 185.4 62.1)">3</text>
<text x="187.9" y="62.1" transform="rotate(-90 187.9 62.1)">4</text>
<text x="190.5" y="62.1" transform="rotate(-90 190.5 62.1)">5</text>
<text x="210.8" y="62.1" transform="rotate(-90 210.8 62.1)">1</text>
<text x="213.3" y="62.1" transform="rotate(-90 213.3 62.1)">2</text>
<text x="215.9" y="62.1" transform="rotate(-90 215.9 62.1)">3</text>
<text x="218.4" y="62.1" transform="rotate(-90 218.4 62.1)">4</text>
<text x="220.9" y="62.1" transform="rotate(-90 220.9 62.1)">5</text>
<text x="114.4" y="70.9">1</text>
<text x="45.9" y="77.1">VDD</text>
<text x="53.5" y="77.1">ALRT</text>
<text x="45.9" y="82.2">CELL</text>
<text x="54.6" y="82.2">SDA</text>
<text x="114.4" y="81.1">4</text>
<text x="45.9" y="87.3">CTG</text>
<text x="54.8" y="87.3">SCL</text>
<text x="103.5" y="88.7">3</text>
<text x="114.4" y="88.7">2</text>
<text x="45.9" y="92.3">GND QSTRT</text>
<text x="191.8" y="93.8">1</text>
<text x="195.7" y="94.9">CE</text>
<text x="206.8" y="94.9">VCC</text>
<text x="214" y="93.8">8</text>
<text x="114.4" y="96.3">1</text>
<text x="191.8" y="96.3">2</text>
<text x="191.8" y="98.8">3</text>
<text x="191.8" y="101.4">4</text>
<text x="195.7" y="97.4">SO</text>
<text x="195.7" y="100">WP</text>
<text x="205.4" y="97.4">HOLD</text>
<text x="207" y="100">SCK</text>
<text x="214" y="96.3">7</text>
<text x="214" y="98.8">6</text>
<text x="214" y="101.4">5</text>
<text x="195.7" y="102.5">GND</text>
<text x="209.3" y="102.5">SI</text>
<text x="50.9" y="110.3">8</text>
<text x="54.7" y="111.4">VDD</text>
<text x="70" y="111.4">CS</text>
<text x="75.6" y="110.3">2</text>
<text x="165.2" y="111.5">40</text>
<text x="170.3" y="112.7">RESET</text>
<text x="222.3" y="112.7">VDDIO</text>
<text x="231.8" y="111.5">17</text>
<text x="50.9" y="115.3">6</text>
<text x="54.7" y="116.5">VDDIO</text>
<text x="63.8" y="119">SCK/SCL</text>
<text x="64.4" y="116.5">SDI/SDA</text>
<text x="75.6" y="115.3">3</text>
<text x="75.6" y="117.9">4</text>
<text x="165.2" y="116.6">43</text>
<text x="165.2" y="114.1">44</text>
<text x="170.3" y="117.7">VDDCORE</text>
<text x="170.3" y="115.2">VDDIN</text>
<text x="222.3" y="115.2">VDDIO</text>
<text x="231.8" y="119.2">13</text>
<text x="231.8" y="114.1">36</text>
<text x="48.9" y="123">1*2</text>
<text x="54.7" y="124.1">GND</text>
<text x="63.2" y="124.1">SDO/ADR</text>
<text x="75.6" y="123">5</text>
<text x="199.7" y="120.3">PA08(I2C/AIN16/SER0:0+)_D4</text>
<text x="199.7" y="122.8">PA09(I2C/AIN17/SER0:1+)_D3</text>
<text x="200.3" y="125.3">PA10(AIN18/SER0:2+)_D1/TX</text>
<text x="231.8" y="124.2">15</text>
<text x="231.8" y="121.7">14</text>
<text x="120.1" y="131.8">1</text>
<text x="200.2" y="127.9">PA11(AIN19/SER0:3+)_D0/RX</text>
<text x="203.5" y="130.4">PA12(I2C/SER2:0+)_MISO</text>
<text x="231.8" y="126.8">16</text>
<text x="231.8" y="129.3">21</text>
<text x="231.8" y="131.8">22</text>
<text x="104.4" y="134.4">C1*2</text>
<text x="120.1" y="136.9">4</text>
<text x="120.1" y="134.4">2</text>
<text x="166.4" y="134.4">6</text>
<text x="170.3" y="135.5">VDDANA</text>
<text x="206" y="135.5">PA14(XIN/SER2:2+)_D2</text>
<text x="210.1" y="133">PA13(I2C/SER2:1+)</text>
<text x="231.8" y="134.4">23</text>
<text x="231.8" y="136.9">24</text>
<text x="120.1" y="139.5">8</text>
<text x="166.4" y="139.5">1</text>
<text x="170.3" y="140.6">PA00(XIN32/SER1:0/TC2:0)</text>
<text x="203.6" y="138">PA15(XOUT/SER2:3+)_D5</text>
<text x="205" y="143.1">PA17(I2C/SER1:1+)_D13</text>
<text x="205.1" y="140.6">PA16(I2C/SER1:0+)_D11</text>
<text x="231.8" y="139.5">25</text>
<text x="231.8" y="142">26</text>
<text x="166.4" y="144.5">2</text>
<text x="166.4" y="147.1">3</text>
<text x="166.4" y="149.6">4</text>
<text x="170.3" y="145.7">PA01(XOUT32/SER1:1/TC2:1)</text>
<text x="170.3" y="148.2">A0_PA02(AIN0/DAC)</text>
<text x="208.9" y="145.7">PA18(SER1:2+)_D10</text>
<text x="208.9" y="148.2">PA19(SER1:3+)_D12</text>
<text x="231.8" y="144.5">27</text>
<text x="231.8" y="147.1">28</text>
<text x="231.8" y="149.6">29</text>
<text x="165.2" y="154.7">10</text>
<text x="166.4" y="152.2">9</text>
<text x="170.3" y="150.7">PA03(AIN1/REFA)</text>
<text x="170.3" y="153.3">A3_PA04(AIN4/REFB/SER0:0/TC0:0)</text>
<text x="170.3" y="155.8">A4_PA05(AIN5/SER0:1/TC0:1)</text>
<text x="204.5" y="155.8">PA22(I2C/SER3:0+)_SDA</text>
<text x="210.1" y="150.7">PA20(SER5:2+)_D6</text>
<text x="210.1" y="153.3">PA21(SER5:3+)_D7</text>
<text x="231.8" y="152.2">30</text>
<text x="231.8" y="154.7">31</text>
<text x="165.2" y="159.8">12</text>
<text x="165.4" y="157.2">11</text>
<text x="170.3" y="158.4">D8_PA06(AIN6/SER0:2/TC1:0)</text>
<text x="170.3" y="160.9">D9_PA07(AIN7/SER0:3/TC1:1)</text>
<text x="204.8" y="158.4">PA23(I2C/SER3:0+)_SCL</text>
<text x="214" y="160.9">PA24(SER3:2+)</text>
<text x="231.8" y="157.2">32</text>
<text x="231.8" y="159.8">33</text>
<text x="45.1" y="164.9">2</text>
<text x="50.9" y="166">S</text>
<text x="70.1" y="166">D</text>
<text x="76.3" y="164.9">3</text>
<text x="165.2" y="162.3">47</text>
<text x="165.2" y="164.9">48</text>
<text x="166.4" y="167.4">7</text>
<text x="170.3" y="163.4">A5_PB02(AIN10/SER5:0)</text>
<text x="170.3" y="166">PB03(AIN11/SER5:1)</text>
<text x="214" y="163.4">PA25(SER3:3+)</text>
<text x="224.1" y="166">PA27</text>
<text x="231.8" y="162.3">34</text>
<text x="231.8" y="164.9">39</text>
<text x="231.8" y="167.4">41</text>
<text x="45.1" y="169.9">1</text>
<text x="50.9" y="171.1">G</text>
<text x="166.4" y="169.9">8</text>
<text x="170.3" y="168.5">A1_PB08(AIN2/SER4:0/TC4:0)</text>
<text x="170.3" y="171.1">A2_PB09(AIN3/SER4:1/TC4:1)</text>
<text x="205.7" y="171.1">PA30(SWCLK/SER1:2+)</text>
<text x="206.1" y="173.6">PA31(SWDIO/SER1:3+)</text>
<text x="224.1" y="168.5">PA28</text>
<text x="231.8" y="169.9">45</text>
<text x="231.8" y="172.5">46</text>
<text x="166.4" y="175">5</text>
<text x="170.3" y="176.1">GNDANA</text>
<text x="207.2" y="178.7">PB10(SER4:2+)_MOSI</text>
<text x="231.8" y="177.6">19</text>
<text x="165.2" y="180.1">18</text>
<text x="165.2" y="182.6">35</text>
<text x="165.2" y="185.2">42</text>
<text x="170.3" y="181.2">GND</text>
<text x="170.3" y="183.8">GND</text>
<text x="208.5" y="181.2">PB11(SER4:3+)_SCK</text>
<text x="213.9" y="183.8">PB22(SER5:2+)</text>
<text x="231.8" y="180.1">20</text>
<text x="231.8" y="182.6">37</text>
<text x="231.8" y="185.2">38</text>
<text x="170.3" y="186.3">GND</text>
<text x="213.9" y="186.3">PB23(SER5:3+)</text>
</g>
<g font-size="1.8">
<text x="202.2" y="24.3">ZLLS410TA</text>
<text x="106.4" y="49.7">RGB_LEFT</text>
<text x="106.4" y="75.1">RGB_RIGHT</text>
</g>
<g font-size="1.4">
<text x="113.9" y="53.2">RED</text>
<text x="113.9" y="60.8">GREEN</text>
<text x="113.9" y="68.5">BLUE</text>
<text x="113.9" y="78.6">RED</text>
<text x="113.9" y="86.2">GREEN</text>
<text x="113.9" y="93.9">BLUE</text>
</g>
</svg>
